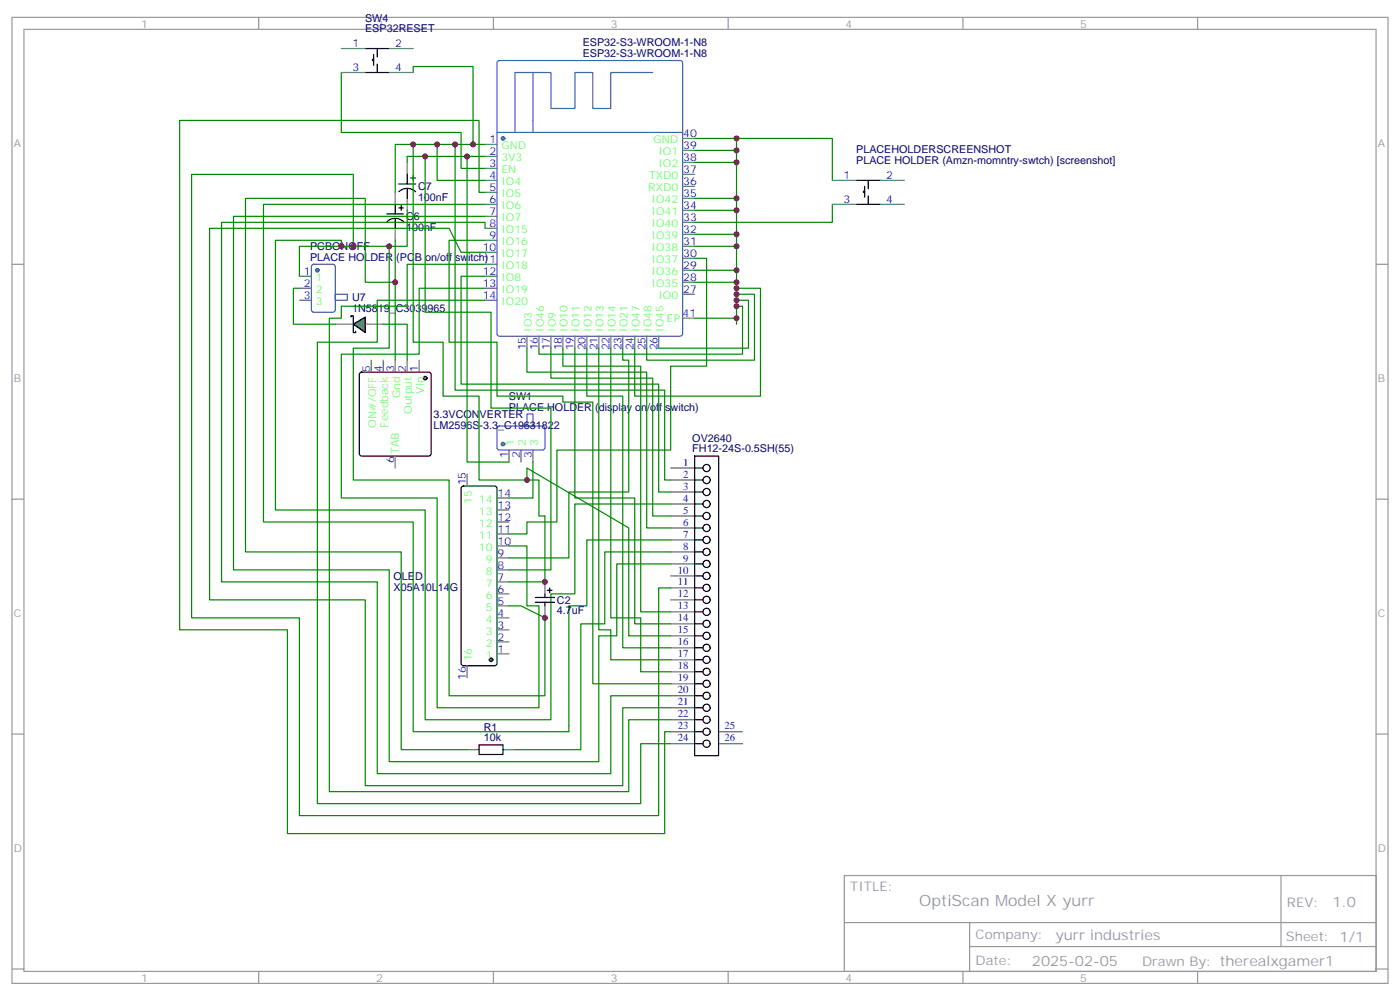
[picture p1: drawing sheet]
<svg xmlns="http://www.w3.org/2000/svg" width="412mm" height="293mm" viewBox="0 0 412 293" stroke-linecap="round" stroke-linejoin="round" font-family="sans-serif">
<g fill="none" stroke="#999" stroke-width=".35">
<path d="M3.5 5.1h405.4v284.4h-405.4zM7.1 8.6h398.2v277.3h-398.2zM76.2 5.1v3.5M145.3 5.1v3.5M214.5 5.1v3.5M283.6 5.1v3.5M352.8 5.1v3.5M3.5 77.8h3.6M405.3 77.8h3.6M3.5 146.9h3.6M405.3 146.9h3.6M3.5 216.1h3.6"/>
<path d="M405.3 216.1h3.6M248.7 257.7h156.6v28.2h-156.6zM377.3 257.7v20.9M248.7 271.6h156.5M285.6 278.6h119.6M285.6 271.6v14.1M3.5 285.2h3.6M76.2 285.9v3.6M145.3 285.9v3.6M214.5 285.9v3.6M283.6 285.9v3.6M352.8 285.9v3.6"/>
<path d="M405.3 285.2h3.6"/>
</g>
<path d="M92 78l.4-.2h5.7l.6 .4 .1 13-.5 .6-5.9 .1-.6-.5-.1-12.9z" fill="none" stroke="#36c" stroke-width=".35"/>
<circle cx="93.5" cy="79.6" r=".53" fill="#666" stroke="#36c" stroke-width=".35"/>
<path d="M88.2 81.3h3.5M88.2 84.8h3.5M88.2 88.4h3.5" fill="none" stroke="#666" stroke-width=".35"/>
<path d="M146.6 18l.5-.2h53.3l.6 .4 .1 80-.3 .5-.4 .3h-53.3l-.5-.3-.2-.5v-79.7zM98.8 86.6h3.5v1.8h-3.5z" fill="none" stroke="#36c" stroke-width=".35"/>
<circle cx="148.2" cy="40.7" r=".53" fill="#666" stroke="#36c" stroke-width=".35"/>
<g fill="none" stroke="#666" stroke-width=".35">
<path d="M142.9 42.5h3.5M142.9 46h3.5M142.9 49.6h3.5M142.9 53.1h3.5M142.9 56.6h3.5M201.1 58.4h3.5M201.1 54.9h3.5M201.1 51.3h3.5M201.1 47.8h3.5M201.1 44.3h3.5M201.1 40.7h3.5M142.9 60.1h3.5"/>
<path d="M142.9 63.7h3.5M142.9 67.2h3.5M142.9 70.7h3.5M142.9 74.3h3.5M142.9 77.8h3.5M201.1 79.6h3.5M201.1 76h3.5M201.1 72.5h3.5M201.1 69h3.5M201.1 65.4h3.5M201.1 61.9h3.5M142.9 81.3h3.5"/>
<path d="M142.9 84.8h3.5M142.9 88.4h3.5M155.2 99v3.5M158.7 99v3.5M162.3 99v3.5M165.8 99v3.5M169.3 99v3.5M172.9 99v3.5M176.4 99v3.5M179.9 99v3.5M183.4 99v3.5M187 99v3.5"/>
<path d="M190.5 99v3.5M194 99v3.5M201.1 86.6h3.5M201.1 83.1h3.5M201.1 93.7h3.5M197.6 137.8h7M197.6 141.3h7M197.6 144.8h7M197.6 148.3h7M197.6 151.9h7M197.6 155.4h7M197.6 158.9h7"/>
<path d="M197.6 162.5h7M197.6 166h7M197.6 169.5h7M197.6 173h7M197.6 176.6h7M197.6 180.1h7M197.6 183.6h7M197.6 187.1h7M197.6 190.7h7M197.6 194.2h7M197.6 197.7h7M197.6 201.3h7"/>
<path d="M197.6 204.8h7M197.6 208.3h7M197.6 211.8h7M197.6 215.4h7M197.6 218.9h7M211.7 215.4h7M211.7 218.9h7"/>
</g>
<path d="M146.4 39h54.7M157 21.3v17.7M192.3 21.3h-12.4v10.6h-5.3v-10.6h-5.3v10.6h-7v-10.6h-10.6v17.7M146.6 125.6l.5-.2 13 .1 .4 .6-.1 5.9-.6 .5-13-.1-.4-.6v-5.7z" fill="none" stroke="#36c" stroke-width=".35"/>
<g fill="none" stroke="#000" stroke-width=".35">
<path d="M204.6 134.2h7.1v88.2h-7.1zM204.6 137.8h2.5M204.6 141.3h2.5M204.6 148.3h2.5M204.6 144.8h2.5M204.6 151.9h2.5M204.6 155.4h2.5M204.6 158.9h2.5M204.6 162.5h2.5M204.6 166h2.5M204.6 169.5h2.5M204.6 173h2.5"/>
<path d="M204.6 176.6h2.5M204.6 180.1h2.5M204.6 183.6h2.5M204.6 187.1h2.5M204.6 190.7h2.5M204.6 194.2h2.5M204.6 197.7h2.5M204.6 201.3h2.5M204.6 204.8h2.5M204.6 208.3h2.5M204.6 211.8h2.5M204.6 215.4h2.5"/>
<path d="M204.6 218.9h2.5"/>
<circle cx="208.1" cy="137.8" r="1.06"/>
<circle cx="208.1" cy="151.9" r="1.06"/>
<circle cx="208.1" cy="158.9" r="1.06"/>
<circle cx="208.1" cy="155.4" r="1.06"/>
<circle cx="208.1" cy="141.3" r="1.06"/>
<circle cx="208.1" cy="144.8" r="1.06"/>
<circle cx="208.1" cy="148.3" r="1.06"/>
<circle cx="208.1" cy="166" r="1.06"/>
<circle cx="208.1" cy="169.5" r="1.06"/>
<circle cx="208.1" cy="162.5" r="1.06"/>
<circle cx="208.1" cy="173" r="1.06"/>
<circle cx="208.1" cy="176.6" r="1.06"/>
<circle cx="208.1" cy="183.6" r="1.06"/>
<circle cx="208.1" cy="187.1" r="1.06"/>
<circle cx="208.1" cy="197.7" r="1.06"/>
<circle cx="208.1" cy="180.1" r="1.06"/>
<circle cx="208.1" cy="190.7" r="1.06"/>
<circle cx="208.1" cy="194.2" r="1.06"/>
<circle cx="208.1" cy="218.9" r="1.06"/>
<circle cx="208.1" cy="204.8" r="1.06"/>
<circle cx="208.1" cy="208.3" r="1.06"/>
<circle cx="208.1" cy="201.3" r="1.06"/>
<circle cx="208.1" cy="211.8" r="1.06"/>
<circle cx="208.1" cy="215.4" r="1.06"/>
</g>
<circle cx="148.2" cy="130.7" r=".53" fill="#666" stroke="#36c" stroke-width=".35"/>
<path d="M149.9 132.5v3.5M153.5 132.5v3.5M157 132.5v3.5" fill="none" stroke="#666" stroke-width=".35"/>
<path d="M155.2 121.9h1.8v3.5h-1.8z" fill="none" stroke="#36c" stroke-width=".35"/>
<path d="M136.1 143.3l.4-.2h9.2l.5 .2 .2 .5v51.5l-.2 .5-.5 .2h-9.2l-.5-.3-.2-.4v-51.5z" fill="none" stroke="#000" stroke-width=".35"/>
<circle cx="144.6" cy="194.2" r=".53" fill="#666" stroke="#000" stroke-width=".35"/>
<g fill="none" stroke="#666" stroke-width=".35">
<path d="M137.6 139.5v3.6M146.4 157.2h3.5M146.4 153.6h3.5M146.4 150.1h3.5M146.4 146.6h3.5M146.4 178.3h3.5M146.4 174.8h3.5M146.4 171.3h3.5M146.4 167.7h3.5M146.4 164.2h3.5M146.4 160.7h3.5M137.6 196v3.5"/>
<path d="M146.4 192.4h3.5M146.4 188.9h3.5M146.4 185.4h3.5M146.4 181.9h3.5"/>
</g>
<path d="M104.1 95.4l3.5-2.1v4.6z" fill="#666" stroke="#000" stroke-width=".35"/>
<path d="M103.4 93.3v-.3h.7v4.9h.7v-.4M106.1 109.7l.4-.2h19.8l.5 .2 .2 .5v23.3l-.2 .5-.5 .2h-19.8l-.5-.2-.2-.5v-23.3z" fill="none" stroke="#000" stroke-width=".35"/>
<path d="M98.8 95.4h5.3M107.6 95.4h5.3" fill="none" stroke="#666" stroke-width=".35"/>
<circle cx="125.2" cy="111.3" r=".53" fill="#666" stroke="#000" stroke-width=".35"/>
<g fill="none" stroke="#666" stroke-width=".35">
<path d="M100.5 14.3h7.1M114.7 14.3h7M100.5 21.3h7.1M114.7 21.3h7M116.4 56.6v3.5M119.9 47.8v3.5M119.9 58.4v3.5M245.2 53.1h7M259.3 53.1h7M116.4 67.2v3.5M245.2 60.1h7M259.3 60.1h7"/>
<path d="M109.4 106v3.5M112.9 106v3.5M116.4 106v3.5M119.9 106v3.5M123.5 106v3.5M116.4 134.2v3.6M160.5 171.3v3.5M160.5 178.3v3.6M137.6 220.7h3.5M148.2 220.7h3.5"/>
</g>
<g fill="none" stroke="#000" stroke-width=".35">
<path d="M107.6 14.3h7.1M110.1 17.5h-.4v.3h.4M110.1 16.1v3.1M111.1 14.3v2.5M111.1 18.9v2.4M107.6 21.3h7.1M117.5 54.2h4.9M117.5 56.4a3.5 3.5 0 0 1 4.9 .1M119.9 51.3v2.9M119.9 55.6v2.8M121 52.4h1.4M121.7 51.7v1.4"/>
<path d="M252.2 53.1h7.1M254.7 56.3h-.3v.3h.3M254.7 54.9v3.1M255.8 53.1v2.5M255.8 57.7v2.4M113.9 63h5M114 65.2a3.5 3.5 0 0 1 4.9 .1M116.4 60.1v2.9M116.4 64.4v2.8M117.5 61.2h1.4M118.2 60.5v1.4M252.2 60.1h7.1"/>
<path d="M157.7 175.9h5.6M157.7 177.3h5.6M160.5 174.8v1.1M160.5 177.3v1M161.2 173.7h1.4M161.9 173v1.4M141.1 219.3h7.1v2.8h-7.1z"/>
</g>
<g fill="none" stroke="#008700" stroke-width=".35">
<path d="M100.5 21.3v17.7h35.3v10.6h7.1M121.7 21.3v-1.7h17.6v22.9M121.7 42.5v58.2h8.8v15.9h10.6v24.7h14.1M125.2 46v45.9h19.4v28.2h17.7v47.6h-12.4M128.8 42.5v10.6h14.1M134.1 42.5v72.3h61.7v26.5h1.8M137.6 46v90h12.3M142.9 42.5h-26.5v14.1M142.9 56.6h-1.8v-21.1h-88.2v149.9h31.8v60h111.1v-30h1.8M142.9 46h-23v1.8M204.6 40.7h40.6v12.4M204.6 58.4h12.4"/>
<path d="M204.6 47.8h12.4M204.6 44.3h12.4M217 40.7v54.7M100.5 72.5v-1.8h-19.4v79.4h44.1v61.7h37.1v-37h7v-26.5h28.3M104.1 72.5v-21.2h-47.7v130.6h31.8v58.2h105.8v-67.1h3.6M114.7 72.5v30h-10.6v38.8h28.2v63.5h28.2v-22.9l-7-3.6h-3.6M116.4 70.7v35.3M119.9 61.9v10.6h-31.7v8.8M142.9 60.1h-65.3v93.5h44.1v61.8h45.9v-37.1h5.3v-19.4h24.7M142.9 63.7h-74.1v104h45.9v56.5h61.7v-37.1h5.3v-21.1h15.9M142.9 70.7h-10.6v30h14.1v15.9h19.4v1.8h8.8v82.9h23M142.9 67.2v-1.8h-77.6v105.9h45.8v56.4h68.8v-22.9h17.7"/>
<path d="M142.9 74.3h-7.1l-3.5-7.1h-70.6v109.4h45.9v54.6h75.8v-22.9h14.2M142.9 77.8h-23v12.3h-19.4v3.6h-3.5v139.3h88.2v-21.2h12.4M204.6 76h3.5v31.8h-10.5v24.7h-33.6v21.1h-8.8v3.6h-5.3M204.6 79.6h12.4M204.6 72.5h12.4M204.6 69h12.4M204.6 61.9h12.4M245.2 60.1v5.3h-40.6M88.2 84.8h-1.8v10.6h12.4M112.9 95.4h7v10.6M116.4 83.1h-8.8v-24.7h-35.3v104.1h45.9v58.2h19.4M142.9 84.8h-19.4v19.4h-23v42.4h28.3v61.7h29.9v-30h-3.5v-17.6h-5.3"/>
<path d="M142.9 81.3h-7.1v31.8h58.2v31.7h3.6M142.9 88.4h-31.8v12.3h-17.6v135.8h95.2v-17.6h8.9M204.6 83.1h12.4M204.6 93.7h12.4M217 90.1h1.7v14.1h-60v-1.7M217 88.4h3.5v14.1h-26.5M217 86.6h5.2v19.4h-31.7v-3.5M217 84.8h7v31.8h-37v-14.1M155.2 102.5v7h35.3v45.9h7.1M162.3 102.5v8.8h30v40.6h5.3M165.8 102.5v5.3h22.9v72.3h8.9M169.3 102.5v44.1h17.7v37h10.6"/>
<path d="M172.9 102.5v14.1h10.5v74.1h14.2M176.4 102.5v82.9h3.5v8.8h17.7M179.9 102.5v79.4h8.8v15.8h8.9M183.4 102.5v3.5h1.8v38.8h-17.6v19.4h-17.7M157 136v10.6h-7.1M149.9 171.3h10.6v-19.4h-1.8v-10.6h-3.5v-3.5l30 17.6v31.7h12.4M197.6 162.5h-19.4v21.1h-7.1v37.1h-19.4"/>
</g>
<g fill="#c00">
<circle cx="121.7" cy="42.5" r=".88"/>
<circle cx="134.1" cy="42.5" r=".88"/>
<circle cx="116.4" cy="83.1" r=".88"/>
<circle cx="100.5" cy="72.5" r=".88"/>
<circle cx="104.1" cy="72.5" r=".88"/>
<circle cx="155.2" cy="141.3" r=".88"/>
<circle cx="160.5" cy="171.3" r=".88"/>
<circle cx="217" cy="40.7" r=".88"/>
<circle cx="217" cy="83.1" r=".88"/>
<circle cx="217" cy="79.6" r=".88"/>
<circle cx="217" cy="72.5" r=".88"/>
<circle cx="217" cy="69" r=".88"/>
<circle cx="217" cy="61.9" r=".88"/>
<circle cx="217" cy="58.4" r=".88"/>
<circle cx="217" cy="47.8" r=".88"/>
<circle cx="217" cy="44.3" r=".88"/>
<circle cx="217" cy="93.7" r=".88"/>
<circle cx="139.3" cy="42.5" r=".88"/>
<circle cx="217" cy="90.1" r=".88"/>
<circle cx="217" cy="88.4" r=".88"/>
<circle cx="217" cy="86.6" r=".88"/>
<circle cx="217" cy="84.8" r=".88"/>
<circle cx="128.8" cy="42.5" r=".88"/>
<circle cx="160.5" cy="181.9" r=".88"/>
<circle cx="114.7" cy="72.5" r=".88"/>
<circle cx="137.6" cy="46" r=".88"/>
<circle cx="125.2" cy="46" r=".88"/>
</g>
<text font-size="4.6" fill="#999" x="270.8" y="266.7">OptiScan Model X yurr</text>
<g font-size="4.2" fill="#999">
<text x="392.5" y="267">1.0</text>
<text x="310.9" y="276.5">yurr industries</text>
<text x="304" y="284.3">2025-02-05</text>
</g>
<g font-size="3.9" fill="#999">
<text x="250.5" y="262.3">TITLE:</text>
<text x="379.1" y="267">REV:</text>
<text x="287.4" y="276.5">Company:</text>
<text x="378.7" y="277.1">Sheet: 1/1</text>
<text x="287.4" y="284.2">Date:</text>
<text x="336.4" y="284.3">Drawn By: therealxgamer1</text>
</g>
<g font-size="3.2" fill="#999">
<text x="41.6" y="8.1">1</text>
<text x="110.8" y="8.1">2</text>
<text x="179.9" y="8.1">3</text>
<text x="249.1" y="8.1">4</text>
<text x="318.2" y="8.1">5</text>
<text x="4.1" y="43.2">A</text>
<text x="405.9" y="43.2">A</text>
<text x="4.1" y="112.4">B</text>
<text x="405.9" y="112.4">B</text>
<text x="4.1" y="181.5">C</text>
<text x="405.9" y="181.5">C</text>
<text x="4.1" y="250.6">D</text>
<text x="405.9" y="250.6">D</text>
<text x="41.6" y="288.9">1</text>
<text x="110.8" y="288.9">2</text>
<text x="179.9" y="288.9">3</text>
<text x="249.1" y="288.9">4</text>
<text x="318.2" y="288.9">5</text>
</g>
<g font-size="3.2" fill="#000080">
<text x="107.6" y="9.5">ESP32RESET</text>
<text x="107.6" y="6.4">SW4</text>
<text x="171.7" y="16.8">ESP32-S3-WROOM-1-N8</text>
<text x="171.7" y="13.6">ESP32-S3-WROOM-1-N8</text>
<text x="252.2" y="45.2">PLACEHOLDERSCREENSHOT</text>
<text x="252.2" y="48.4">PLACE HOLDER (Amzn-momntry-swtch) [screenshot]</text>
<text x="123.1" y="59.2">100nF</text>
<text x="123.1" y="56">C7</text>
<text x="119.6" y="64.8">C6</text>
<text x="119.6" y="68">100nF</text>
<text x="91.3" y="76.7">PLACE HOLDER (PCB on/off switch)</text>
<text x="91.3" y="73.5">PCBONOFF</text>
<text x="103.7" y="88.7">U7</text>
<text x="103.7" y="91.9">1N5819_C3039965</text>
<text x="149.9" y="117.7">SW1</text>
<text x="127.7" y="123">3.3VCONVERTER</text>
<text x="149.9" y="120.8">PLACE HOLDER (display on/off switch)</text>
<text x="127.7" y="126.2">LM2596S-3.3_C19631822</text>
<text x="203.9" y="129.9">OV2640</text>
<text x="203.9" y="133.2">FH12-24S-0.5SH(55)</text>
<text x="115.9" y="173.8">X05A10L14G</text>
<text x="115.9" y="170.7">OLED</text>
<text x="164" y="177.7">C2</text>
<text x="164" y="180.9">4.7uF</text>
<text x="142.5" y="215">R1</text>
<text x="142.5" y="218.2">10k</text>
</g>
<g font-size="3.2" fill="#00f">
<text x="103.8" y="13.9">1</text>
<text x="116.4" y="13.9">2</text>
<text x="103.8" y="21">3</text>
<text x="116.4" y="21">4</text>
<text x="201.3" y="40.4">40</text>
<text x="144.2" y="42.2">1</text>
<text x="144.2" y="45.7">2</text>
<text x="201.3" y="47.4">38</text>
<text x="201.3" y="43.9">39</text>
<text x="144.2" y="49.2">3</text>
<text x="144.2" y="52.7">4</text>
<text x="201.3" y="51">37</text>
<text x="248.5" y="52.7">1</text>
<text x="261.1" y="52.7">2</text>
<text x="144.2" y="56.3">5</text>
<text x="144.2" y="59.8">6</text>
<text x="201.3" y="58">35</text>
<text x="201.3" y="54.5">36</text>
<text x="248.5" y="59.8">3</text>
<text x="261.1" y="59.8">4</text>
<text x="144.2" y="63.3">7</text>
<text x="201.3" y="65.1">33</text>
<text x="201.3" y="61.6">34</text>
<text x="144.2" y="66.9">8</text>
<text x="144.2" y="70.4">9</text>
<text x="201.3" y="68.6">32</text>
<text x="142.2" y="73.9">10</text>
<text x="142.2" y="77.4">11</text>
<text x="201.3" y="75.7">30</text>
<text x="201.3" y="72.1">31</text>
<text x="89.5" y="81">1</text>
<text x="142.2" y="81">12</text>
<text x="201.3" y="82.7">28</text>
<text x="201.3" y="79.2">29</text>
<text x="89.5" y="84.5">2</text>
<text x="89.5" y="88">3</text>
<text x="142.2" y="84.5">13</text>
<text x="142.2" y="88">14</text>
<text x="201.3" y="86.3">27</text>
<text x="201.1" y="93.3">41</text>
<text x="154.9" y="103.2" transform="rotate(-90 154.9 103.2)">15</text>
<text x="158.4" y="103.2" transform="rotate(-90 158.4 103.2)">16</text>
<text x="161.9" y="103.2" transform="rotate(-90 161.9 103.2)">17</text>
<text x="165.5" y="103.2" transform="rotate(-90 165.5 103.2)">18</text>
<text x="169" y="103.2" transform="rotate(-90 169 103.2)">19</text>
<text x="172.5" y="103.2" transform="rotate(-90 172.5 103.2)">20</text>
<text x="176" y="103.2" transform="rotate(-90 176 103.2)">21</text>
<text x="179.6" y="103.2" transform="rotate(-90 179.6 103.2)">22</text>
<text x="183.1" y="103.2" transform="rotate(-90 183.1 103.2)">23</text>
<text x="186.6" y="103.2" transform="rotate(-90 186.6 103.2)">24</text>
<text x="190.1" y="103.2" transform="rotate(-90 190.1 103.2)">25</text>
<text x="193.7" y="103.2" transform="rotate(-90 193.7 103.2)">26</text>
<text x="109" y="109.4" transform="rotate(-90 109 109.4)">5</text>
<text x="112.5" y="109.4" transform="rotate(-90 112.5 109.4)">4</text>
<text x="116.1" y="109.4" transform="rotate(-90 116.1 109.4)">3</text>
<text x="119.6" y="109.4" transform="rotate(-90 119.6 109.4)">2</text>
<text x="123.1" y="109.4" transform="rotate(-90 123.1 109.4)">1</text>
<text x="116.1" y="136.2" transform="rotate(-90 116.1 136.2)">6</text>
<text x="149.6" y="134.7" transform="rotate(-90 149.6 134.7)">1</text>
<text x="153.1" y="134.7" transform="rotate(-90 153.1 134.7)">2</text>
<text x="156.6" y="134.7" transform="rotate(-90 156.6 134.7)">3</text>
<text x="201.3" y="137.1">1</text>
<text x="137.2" y="142.9" transform="rotate(-90 137.2 142.9)">15</text>
<text x="201.3" y="140.6">2</text>
<text x="146.6" y="149.8">13</text>
<text x="146.6" y="146.2">14</text>
<text x="201.3" y="144.1">3</text>
<text x="201.3" y="147.6">4</text>
<text x="146.6" y="153.3">12</text>
<text x="201.3" y="151.2">5</text>
<text x="201.3" y="154.7">6</text>
<text x="146.6" y="160.3">10</text>
<text x="146.6" y="156.8">11</text>
<text x="201.3" y="158.2">7</text>
<text x="201.3" y="161.7">8</text>
<text x="146.6" y="167.4">8</text>
<text x="146.6" y="163.9">9</text>
<text x="201.3" y="165.3">9</text>
<text x="146.6" y="170.9">7</text>
<text x="199.7" y="168.8">10</text>
<text x="199.7" y="172.3">11</text>
<text x="146.6" y="178">5</text>
<text x="146.6" y="174.4">6</text>
<text x="199.7" y="175.9">12</text>
<text x="199.7" y="179.4">13</text>
<text x="146.6" y="185">3</text>
<text x="146.6" y="181.5">4</text>
<text x="199.7" y="182.9">14</text>
<text x="146.6" y="188.6">2</text>
<text x="199.7" y="186.4">15</text>
<text x="199.7" y="190">16</text>
<text x="146.6" y="192.1">1</text>
<text x="199.7" y="193.5">17</text>
<text x="199.7" y="197">18</text>
<text x="137.2" y="200.2" transform="rotate(-90 137.2 200.2)">16</text>
<text x="199.7" y="200.6">19</text>
<text x="199.7" y="204.1">20</text>
<text x="199.7" y="207.6">21</text>
<text x="199.7" y="211.1">22</text>
<text x="199.7" y="214.7">23</text>
<text x="213.4" y="214.7">25</text>
<text x="199.7" y="218.2">24</text>
<text x="213.4" y="218.2">26</text>
</g>
<g font-size="3.2" fill="#6f6">
<text x="147.7" y="43.9">GND</text>
<text x="147.7" y="47.4">3V3</text>
<text x="192.5" y="42.2">GND</text>
<text x="193.9" y="45.7">IO1</text>
<text x="147.7" y="51">EN</text>
<text x="191.2" y="52.7">TXD0</text>
<text x="193.9" y="49.2">IO2</text>
<text x="147.7" y="54.5">IO4</text>
<text x="147.7" y="58">IO5</text>
<text x="190.9" y="56.3">RXD0</text>
<text x="191.9" y="59.8">IO42</text>
<text x="147.7" y="61.6">IO6</text>
<text x="147.7" y="65.1">IO7</text>
<text x="191.9" y="63.3">IO41</text>
<text x="147.7" y="68.6">IO15</text>
<text x="191.9" y="70.4">IO39</text>
<text x="191.9" y="66.9">IO40</text>
<text x="147.7" y="72.1">IO16</text>
<text x="147.7" y="75.7">IO17</text>
<text x="191.9" y="77.4">IO37</text>
<text x="191.9" y="73.9">IO38</text>
<text x="93" y="82.7">1</text>
<text x="147.7" y="79.2">IO18</text>
<text x="147.7" y="82.7">IO8</text>
<text x="191.9" y="81">IO36</text>
<text x="93" y="86.3">2</text>
<text x="93" y="89.8">3</text>
<text x="147.7" y="86.3">IO19</text>
<text x="147.7" y="89.8">IO20</text>
<text x="191.9" y="84.5">IO35</text>
<text x="193.9" y="88">IO0</text>
<text x="196.5" y="94.7">EP</text>
<text x="156.6" y="97.6" transform="rotate(-90 156.6 97.6)">IO3</text>
<text x="160.2" y="97.6" transform="rotate(-90 160.2 97.6)">IO46</text>
<text x="163.7" y="97.6" transform="rotate(-90 163.7 97.6)">IO9</text>
<text x="167.2" y="97.6" transform="rotate(-90 167.2 97.6)">IO10</text>
<text x="170.7" y="97.6" transform="rotate(-90 170.7 97.6)">IO11</text>
<text x="174.3" y="97.6" transform="rotate(-90 174.3 97.6)">IO12</text>
<text x="177.8" y="97.6" transform="rotate(-90 177.8 97.6)">IO13</text>
<text x="181.3" y="97.6" transform="rotate(-90 181.3 97.6)">IO14</text>
<text x="184.9" y="97.6" transform="rotate(-90 184.9 97.6)">IO21</text>
<text x="188.4" y="97.6" transform="rotate(-90 188.4 97.6)">IO47</text>
<text x="191.9" y="97.6" transform="rotate(-90 191.9 97.6)">IO48</text>
<text x="195.4" y="97.6" transform="rotate(-90 195.4 97.6)">IO45</text>
<text x="117.8" y="117.3" transform="rotate(-90 117.8 117.3)">Gnd</text>
<text x="124.9" y="115.9" transform="rotate(-90 124.9 115.9)">Vin</text>
<text x="110.8" y="125.9" transform="rotate(-90 110.8 125.9)">ON#/OFF</text>
<text x="114.3" y="125.8" transform="rotate(-90 114.3 125.8)">Feedback</text>
<text x="121.4" y="121.8" transform="rotate(-90 121.4 121.8)">Output</text>
<text x="151.3" y="131.2" transform="rotate(-90 151.3 131.2)">1</text>
<text x="154.9" y="131.2" transform="rotate(-90 154.9 131.2)">2</text>
<text x="158.4" y="131.2" transform="rotate(-90 158.4 131.2)">3</text>
<text x="117.5" y="133.5" transform="rotate(-90 117.5 133.5)">TAB</text>
<text x="139" y="148.4" transform="rotate(-90 139 148.4)">15</text>
<text x="141.1" y="148">14</text>
<text x="141.1" y="155">12</text>
<text x="141.1" y="151.5">13</text>
<text x="141.1" y="158.6">11</text>
<text x="141.1" y="162.1">10</text>
<text x="143.1" y="165.6">9</text>
<text x="143.1" y="172.7">7</text>
<text x="143.1" y="169.2">8</text>
<text x="143.1" y="179.7">5</text>
<text x="143.1" y="176.2">6</text>
<text x="143.1" y="183.3">4</text>
<text x="143.1" y="190.3">2</text>
<text x="143.1" y="186.8">3</text>
<text x="139" y="194.7" transform="rotate(-90 139 194.7)">16</text>
<text x="143.1" y="193.9">1</text>
</g>
</svg>
